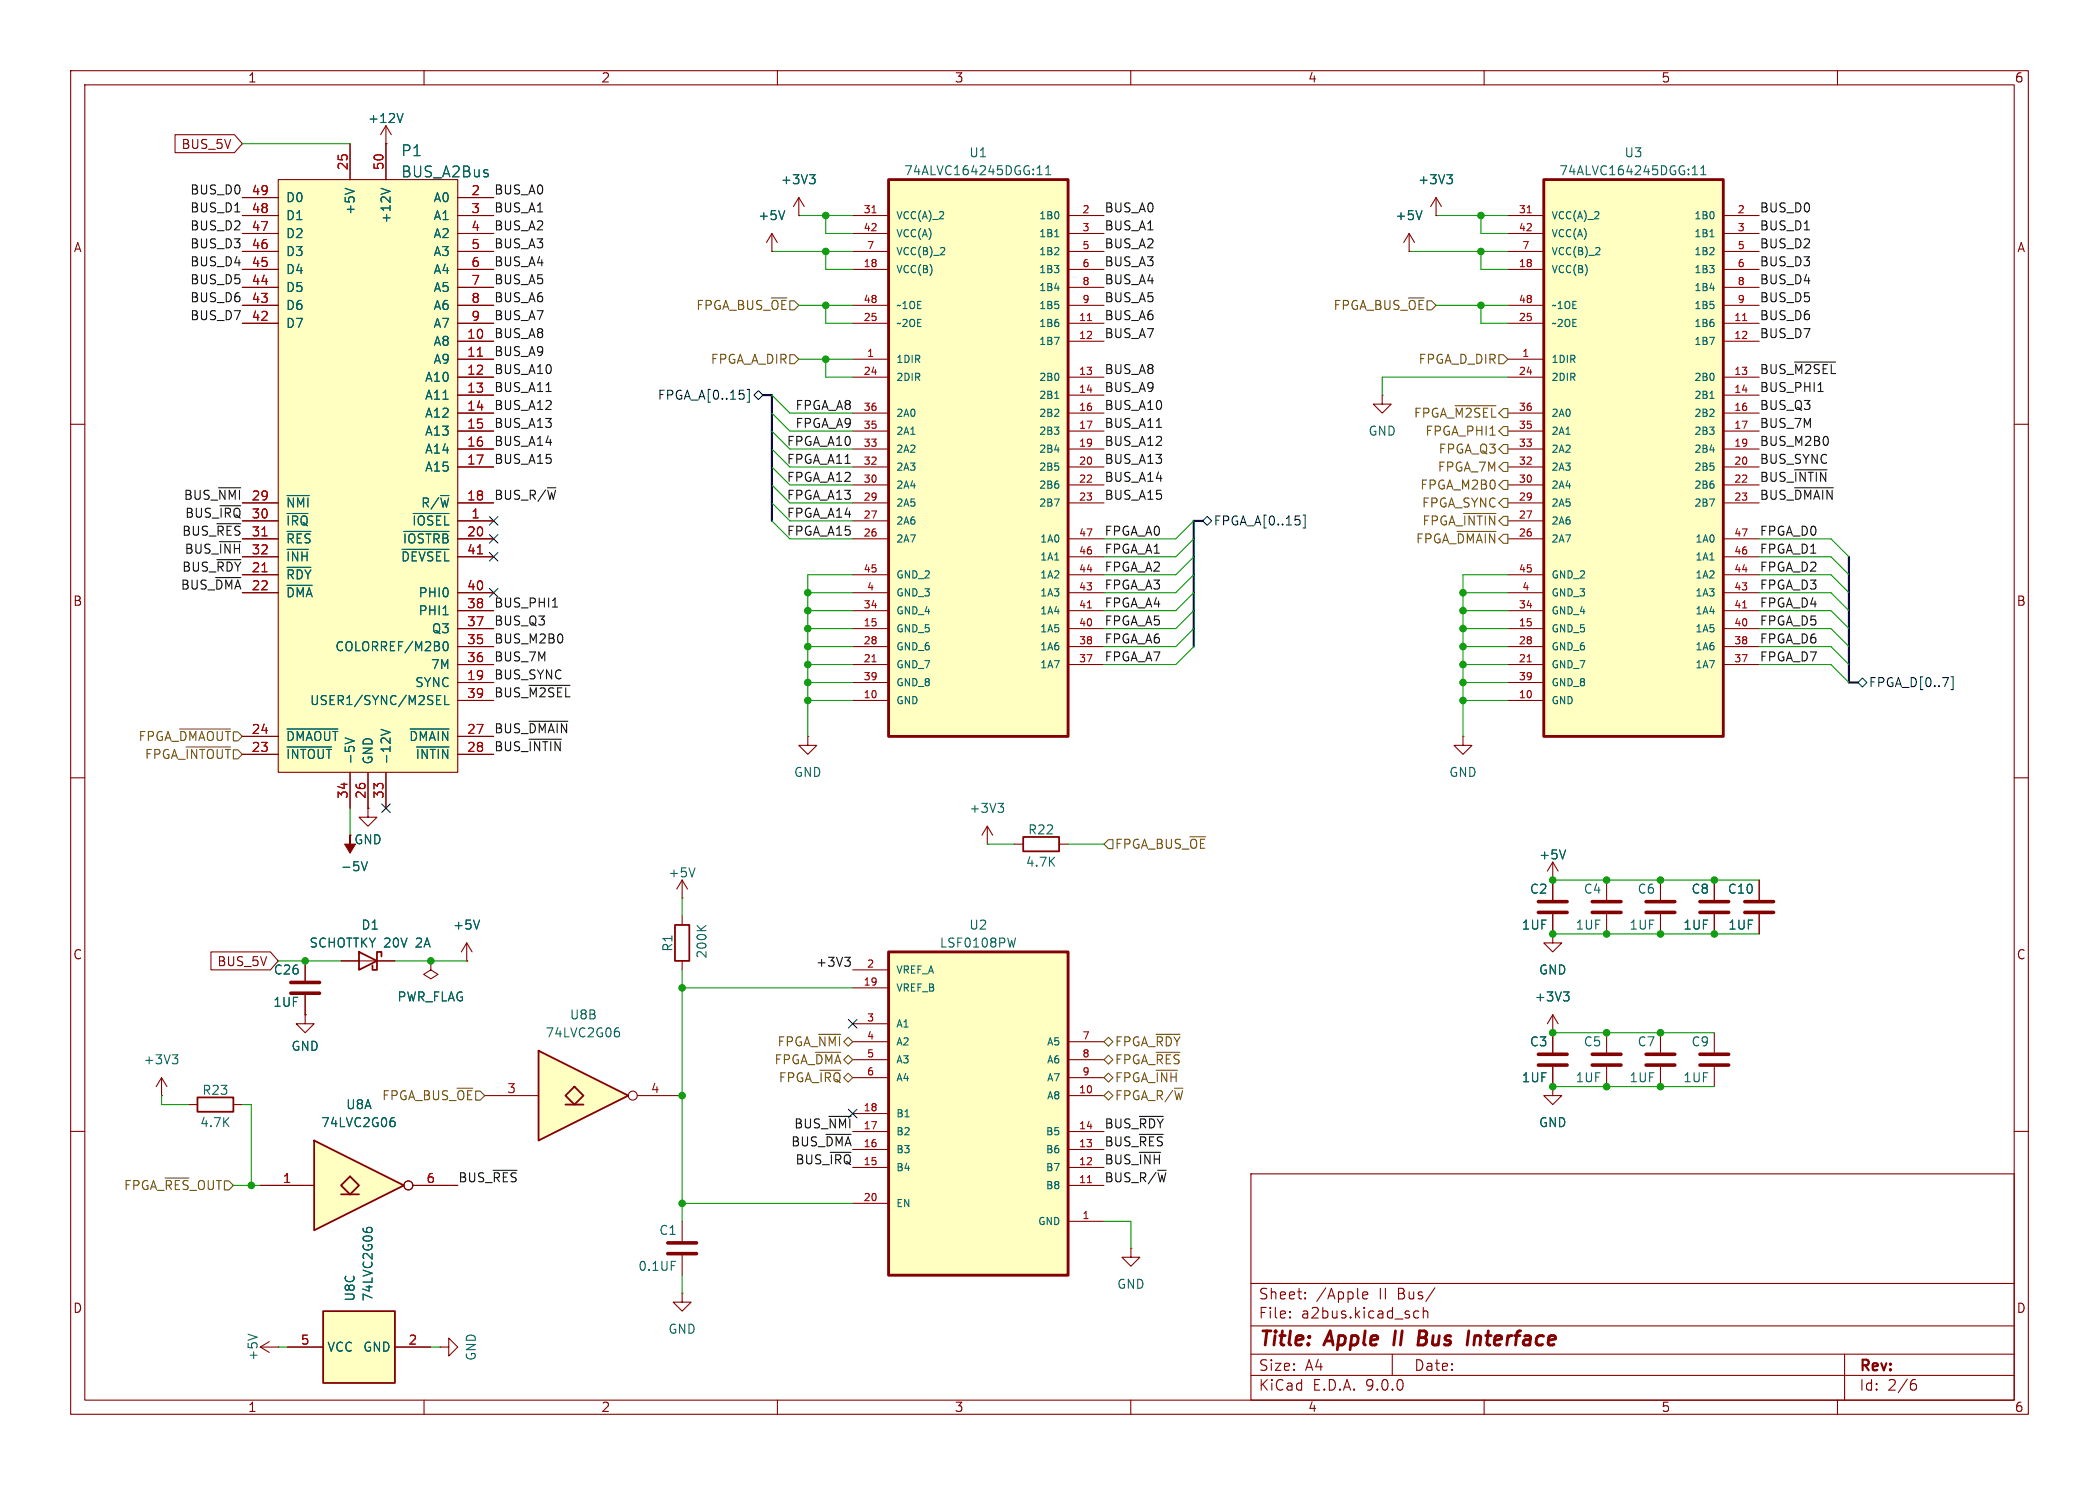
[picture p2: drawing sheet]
<svg xmlns="http://www.w3.org/2000/svg" width="297mm" height="210mm" viewBox="0 0 297 210" stroke-linecap="round" stroke-linejoin="round" font-family="sans-serif">
<g fill="none" stroke="#840000" stroke-width=".15">
<path d="M10 10h277v190h-277zM12 12h273v186h-273zM60 10v2M110 10v2M160 10v2M210 10v2M260 10v2M109.2 35.6h.1M109.2 33l-.7 1.3M109.2 33l.8 1.3M109.2 33v2.6M203.2 30.5h.1"/>
<path d="M203.2 27.9l-.8 1.3M203.2 27.9l.8 1.3M203.2 27.9v2.6M10 60h2M285 60h2M10 110h2M207 104.1v1.3h1.3l-1.3 1.3-1.3-1.3h1.3M207 104.1h.1M285 110h2M96.5 127h.1M96.5 124.5l-.7 1.2M96.5 124.5l.8 1.2"/>
<path d="M96.5 124.5v2.5M219.7 124.5v2.8M219.7 129.3v2.8M227.3 124.5v2.8M227.3 129.3v2.8M234.9 124.5v2.8M234.9 129.3v2.8M242.6 124.5v2.8M242.6 129.3v2.8M219.7 153.7v1.2h1.3l-1.3 1.3-1.3-1.3h1.3M219.7 153.7h.1M219.7 146.1h.1"/>
<path d="M219.7 143.5v5.3M219.7 150.9v2.8M219.7 143.5l-.8 1.3M219.7 143.5l.8 1.3M234.9 146.1v2.7M234.9 150.9v2.8M242.6 146.1v2.7M242.6 150.9v2.8M10 160h2M96.5 172.7v2.8M96.5 177.5v2.8M177 166h108v32h-108z"/>
<path d="M285 160h2M60 198v2M96.5 182.9v1.3h1.3l-1.3 1.2-1.3-1.2h1.3M96.5 182.9h.1M110 198v2M160 198v2M177 194.5h108M177 191.5h108M177 187.5h108M177 181.5h108M182.5 186.3h.1l-.1 .1M182.5 186.3v.1"/>
<path d="M182.5 185.5v.1M182.5 185.5h.1l-.1 .1M184.7 183.6v.1M184.7 183.6h-.1l.1 .1M184.7 182.8v.1M184.7 182.8h-.1l.1 .1M192.8 183.2l.7-.1v-.3l-.5-.1-.2 .2 .1 .7 .1 .1 .5-.1M197 191.5v3M200.2 186.3l.1 .1 .4-.1M200.2 185.5l.1-.1 .4 .1M201.4 185.5a.37 .37 0 0 1 .6 .1v.8M201.4 184.9v1.5"/>
<path d="M203 182.1l-1.3 2M210 198v2M260 198v2M261 191.5v6.5M270.6 195.7h.4l.2 .3-.1 .5-.2 .1h-.3M271 195.1l-.4 .1"/>
</g>
<path d="M197.5 188.2l-.3 2M198.4 188.2l-.2 2M200.8 189.2h.6M201.4 189.2l.3 .1M201.6 188.2h-.7l-.3 2h.8l.2-.1M201.6 189.1l-.2 .1M208.7 188.9l-.2 1.3M209.3 188.9h-.3l-.3 .2" fill="none" stroke="#840000" stroke-width=".4"/>
<g fill="none" stroke="#840000" stroke-width=".51">
<path d="M217.7 127.5h4M217.7 129h4M225.3 127.5h4.1M225.3 129h4.1M232.9 127.5h4.1M232.9 129h4.1M240.5 127.5h4.1M240.5 129h4.1M217.7 149.1h4M217.7 150.6h4M232.9 149.1h4.1M232.9 150.6h4.1"/>
<path d="M240.5 149.1h4.1M240.5 150.6h4.1M94.5 175.8h4.1M94.5 177.3h4.1"/>
</g>
<path d="M111 29.8l-.4 1.3M204.7 24.7h.8l-.4 .5M205.3 25.2l.2 .2v.3l-.2 .3M98.3 122.7l-.4 1.3M221.2 140.3h.8l-.4 .5M221.8 140.8l.2 .2v.3l-.2 .2" fill="none" stroke="#006464" stroke-width=".15"/>
<path d="M76.2 148.6l12.7 6.3-12.7 6.4z" fill="#ffffc2"/>
<path d="M80 156.2h2.5" fill="none" stroke="#ffffc2" stroke-width=".14"/>
<path d="M80 154.9l1.3-1.2 1.2 1.2-1.2 1.3z" fill="#ffffc2"/>
<path d="M50.8 134.6l2.5 1.3-2.5 1.3zM54 135.3v-.7h-.7v2.6h-.6v-.7M27.9 155.2h5.1v2h-5.1zM76.2 148.6l12.7 6.3-12.7 6.4zM80 154.9l1.3-1.2 1.2 1.2-1.2 1.3zM80 156.2h2.5" fill="none" stroke="#840000" stroke-width=".25"/>
<g fill="none" stroke="#840000" stroke-width=".15">
<path d="M48.3 135.9h7.6M61 135.9v1.3l1 .6-1 .6-1.1-.6 1.1-.6M61 135.9h.1M66 135.9h.1M66 133.4l-.7 1.2M66 133.4l.8 1.2M66 133.4v2.5M22.9 154.9h.1M22.9 152.4l-.8 1.3M22.9 152.4l.7 1.3M22.9 152.4v2.5M26.7 156.2h1.2"/>
<path d="M33 156.2h1.3M68.6 154.9h7.6M90.2 154.9h6.3"/>
<circle cx="89.5" cy="154.9" r=".63"/>
</g>
<path d="M67.9 130.1l-.5 1.3M24.4 149.2h.8l-.5 .5M24.9 149.7l.3 .2v.3l-.3 .2M87.2 145.8h.2l.3 .3-.1 .4-.4 .1M87.3 145.4h.2" fill="none" stroke="#006464" stroke-width=".15"/>
<path d="M218.4 25.4h25.4v78.7h-25.4z" fill="#ffffc2"/>
<path d="M218.4 25.4h25.4v78.7h-25.4z" fill="none" stroke="#840000" stroke-width=".41"/>
<g fill="none" stroke="#840000" stroke-width=".15">
<path d="M213.4 30.5h5M213.4 33h5M213.4 35.6h5M213.4 38.1h5M243.8 30.5h5.1M243.8 33h5.1M243.8 35.6h5.1M243.8 38.1h5.1M213.4 43.2h5M213.4 45.7h5M213.4 50.8h5M213.4 53.3h5"/>
<path d="M213.4 58.4h5M243.8 43.2h5.1M243.8 45.7h5.1M243.8 53.3h5.1M243.8 58.4h5.1M243.8 40.6h5.1M243.8 48.3h5.1M243.8 55.9h5.1M213.4 61h5M213.4 63.5h5M213.4 66h5M213.4 68.6h5"/>
<path d="M213.4 71.1h5M213.4 73.7h5M213.4 76.2h5M243.8 61h5.1M243.8 63.5h5.1M243.8 66h5.1M243.8 68.6h5.1M243.8 71.1h5.1M243.8 76.2h5.1M243.8 78.7h5.1M213.4 81.3h5M213.4 83.8h5"/>
<path d="M213.4 86.4h5M213.4 88.9h5M213.4 94h5M213.4 96.5h5M213.4 99.1h5M213.4 91.4h5M243.8 81.3h5.1M243.8 83.8h5.1M243.8 86.4h5.1M243.8 88.9h5.1M243.8 94h5.1M243.8 91.4h5.1"/>
<path d="M52.1 114.3v1.3h1.2l-1.2 1.2-1.3-1.2h1.3M52.1 114.3h.1M36.8 190.5l1.3 .8M36.8 190.5h2.6M38.1 189.7l-1.3 .8M39.4 190.5h.1M62.2 190.5h1.3v-1.3l1.3 1.3-1.3 1.3v-1.3M62.2 190.5h.1"/>
</g>
<path d="M216.1 30.1h.6M246.6 45.3h.6M216.1 93.6h.6M246.6 86h.6" fill="none" stroke="#a90000" stroke-width=".15"/>
<path d="M226.3 35.1l.1 .1-.1 .2-.6 .6h.7M239.5 24.7h.7M239.7 23.6l.1-.2v1.3M240.7 24.7h.7M240.7 23.8l.3-.4v1.3M241.9 33.5h.6M241.9 56.3h.6M241.9 79.2h.6M51.1 121.9l.5 1.2 .4-1.2M35.1 188.7l1.3 .4" fill="none" stroke="#006464" stroke-width=".15"/>
<path d="M49.5 118.1v1.3h.8l-.8 1.3-.7-1.3h.7z" fill="#840000" stroke="#840000" stroke-width=".15"/>
<path d="M44.4 161.3l12.7 6.3-12.7 6.4z" fill="#ffffc2"/>
<path d="M48.3 168.9h2.5" fill="none" stroke="#ffffc2" stroke-width=".14"/>
<path d="M49.5 166.4l1.3 1.2-1.3 1.3-1.2-1.3z" fill="#ffffc2"/>
<path d="M44.4 161.3l12.7 6.3-12.7 6.4zM48.3 168.9h2.5M49.5 166.4l1.3 1.2-1.3 1.3-1.2-1.3z" fill="none" stroke="#840000" stroke-width=".25"/>
<g fill="none" stroke="#840000" stroke-width=".15">
<path d="M36.8 167.6h7.6M58.4 167.6h6.4"/>
<circle cx="57.8" cy="167.6" r=".63"/>
</g>
<path d="M55.4 158.5h.3l.2 .3-.1 .4-.4 .1M55.5 158.1h.3" fill="none" stroke="#006464" stroke-width=".15"/>
<path d="M45.7 185.4h10.2v10.2h-10.2z" fill="#ffffc2"/>
<path d="M45.7 185.4h10.2v10.2h-10.2z" fill="none" stroke="#840000" stroke-width=".25"/>
<path d="M43.2 135.9v2.8M43.2 143.5v1.3h1.2l-1.2 1.3-1.3-1.3h1.3M43.2 143.5h.1M43.2 140.7v2.8M40.6 190.5h5.1M55.9 190.5h5.1" fill="none" stroke="#840000" stroke-width=".15"/>
<path d="M51.4 173.7v.2M51.9 174.1v-.3l.2-.2h.4l.1 .5" fill="none" stroke="#006464" stroke-width=".15"/>
<path d="M41.1 138.9h4.1M41.1 140.5h4.1" fill="none" stroke="#840000" stroke-width=".51"/>
<path d="M39.4 25.4h25.4v83.8h-25.4z" fill="#ffffc2"/>
<g fill="none" stroke="#840000" stroke-width=".15">
<path d="M54.6 17.8v7.6M54.6 17.8l-.8 1.3M54.6 17.8l.8 1.3M34.3 27.9h5.1M34.3 30.5h5.1M34.3 33h5.1M34.3 35.6h5.1M34.3 38.1h5.1M39.4 25.4h25.4v83.8h-25.4zM49.5 20.3v5.1M54.6 20.3h.1M64.8 27.9h5"/>
<path d="M64.8 30.5h5M64.8 33h5M64.8 35.6h5M64.8 38.1h5M34.3 40.6h5.1M34.3 43.2h5.1M34.3 45.7h5.1M64.8 40.6h5M64.8 43.2h5M64.8 45.7h5M64.8 48.3h5M64.8 50.8h5"/>
<path d="M64.8 53.3h5M64.8 55.9h5M64.8 58.4h5M34.3 71.1h5.1M34.3 73.7h5.1M34.3 76.2h5.1M34.3 78.7h5.1M64.8 71.1h5M64.8 73.7h5M64.8 76.2h5M64.8 78.7h5M64.8 61h5"/>
<path d="M64.8 63.5h5M64.8 66h5M34.3 81.3h5.1M34.3 83.8h5.1M64.8 83.8h5M64.8 86.4h5M64.8 88.9h5M64.8 91.4h5M64.8 94h5M64.8 96.5h5M64.8 99.1h5M34.3 104.1h5.1"/>
<path d="M34.3 106.7h5.1M49.5 109.2v5.1M52.1 109.2v5.1M54.6 109.2v5.1M64.8 104.1h5M64.8 106.7h5M96.5 129.5v1.3M96.5 135.9v1.3"/>
</g>
<g fill="none" stroke="#006464" stroke-width=".15">
<path d="M57 16.1l-.4 1.2M48.8 26.6l1.3 .5M53.9 26.6l1.3 .5M40.6 70.1h3.1M40.6 72.6h3M40.6 75.2h3.4M40.6 77.7h3M56.9 77.7h6.6M57.1 75.2h6.4M58.5 72.6h5M40.6 80.2h3.4M40.6 82.8h3.6"/>
<path d="M61.8 99h.4M61.8 99.6h.6M61.8 98.4h.6M62.7 86.9h.7M62.8 90.9l.2-.2a.69 .69 0 0 1 .3 1.2l-.2 .1-.3-.1M62.9 98.4v1.2h.6M40.6 103.1h7.2M40.6 105.6h6.3M53.9 103.1l1.3 .5-1.3 .4M58 103.1h5.5M58.9 105.6h4.6M98.6 130.9l.7 .7"/>
<path d="M99.9 130.9l-.7 .5"/>
</g>
<path d="M67.6 50.4h.7M37.1 75.8h.7M67.6 78.3h.7M37.1 80.9h.7" fill="none" stroke="#a90000" stroke-width=".15"/>
<path d="M95.5 130.8h2v5.1h-2z" fill="none" stroke="#840000" stroke-width=".25"/>
<path d="M125.7 134.6h25.4v45.7h-25.4z" fill="#ffffc2"/>
<path d="M125.7 134.6h25.4v45.7h-25.4z" fill="none" stroke="#840000" stroke-width=".41"/>
<g fill="none" stroke="#840000" stroke-width=".15">
<path d="M113 30.5h.1M113 27.9l-.7 1.3M113 27.9l.8 1.3M113 27.9v2.6M199.4 35.6h.1M199.4 33l-.8 1.3M199.4 33l.8 1.3M199.4 33v2.6M195.6 55.9v1.3h1.2l-1.2 1.2-1.3-1.2h1.3M195.6 55.9h.1M114.3 104.1v1.3h1.3l-1.3 1.3-1.3-1.3h1.3M114.3 104.1h.1"/>
<path d="M139.7 119.4h.1M139.7 116.8l-.8 1.3M139.7 116.8l.8 1.3M139.7 116.8v2.6M143.5 119.4h1.3M149.9 119.4h1.2M120.6 137.2h5.1M120.6 139.7h5.1M219.7 132.1v1.3h1.3l-1.3 1.2-1.3-1.2h1.3M219.7 132.1h.1M219.7 124.5h.1M219.7 121.9l-.8 1.3"/>
<path d="M219.7 121.9l.8 1.3M219.7 121.9v2.6M248.9 124.5v2.8M248.9 129.3v2.8M120.6 144.8h5.1M120.6 147.3h5.1M120.6 149.9h5.1M120.6 152.4h5.1M120.6 157.5h5.1M151.1 147.3h5.1M151.1 149.9h5.1M151.1 152.4h5.1"/>
<path d="M151.1 154.9h5.1M227.3 146.1v2.7M227.3 150.9v2.8M120.6 160h5.1M120.6 162.6h5.1M120.6 165.1h5.1M120.6 170.2h5.1M151.1 160h5.1M151.1 162.6h5.1M151.1 165.1h5.1M151.1 167.6h5.1M151.1 172.7h5.1"/>
<path d="M160 176.5v1.3h1.3l-1.3 1.3-1.3-1.3h1.3M160 176.5h.1"/>
</g>
<path d="M153.9 167.3h.5" fill="none" stroke="#a90000" stroke-width=".15"/>
<path d="M114.5 24.7h.8l-.4 .5M115.1 25.2l.2 .2v.3l-.2 .3M201.2 29.8l-.4 1.3M141.2 113.6h.8l-.4 .5M141.8 114.1l.2 .2v.3l-.2 .3M143.7 132.7l-.3 1.2M221.5 120.2l-.4 1.3" fill="none" stroke="#006464" stroke-width=".15"/>
<path d="M246.9 127.5h4.1M246.9 129h4.1M225.3 149.1h4.1M225.3 150.6h4.1" fill="none" stroke="#840000" stroke-width=".51"/>
<path d="M144.8 118.4h5.1v2h-5.1z" fill="none" stroke="#840000" stroke-width=".25"/>
<path d="M125.7 25.4h25.4v78.7h-25.4z" fill="#ffffc2"/>
<path d="M125.7 25.4h25.4v78.7h-25.4z" fill="none" stroke="#840000" stroke-width=".41"/>
<g fill="none" stroke="#840000" stroke-width=".15">
<path d="M24.8 19h8.4l1.1 1.3-1.1 1.3h-8.4zM34.3 30.5h5.1M34.3 33h5.1M34.3 35.6h5.1M34.3 38.1h5.1M34.3 27.9h5.1M49.5 20.3v5.1M54.6 20.3h.1M54.6 20.3v5.1M64.8 30.5h5M64.8 33h5M64.8 35.6h5"/>
<path d="M64.8 38.1h5M64.8 27.9h5M109.2 35.6h.1M113 30.5h.1M120.6 30.5h5.1M120.6 33h5.1M120.6 35.6h5.1M120.6 38.1h5.1M151.1 30.5h5.1M151.1 33h5.1M151.1 35.6h5.1M151.1 38.1h5.1"/>
<path d="M199.4 35.6h.1M203.2 30.5h.1M34.3 43.2h5.1M34.3 45.7h5.1M34.3 40.6h5.1M64.8 43.2h5M64.8 45.7h5M64.8 50.8h5M64.8 53.3h5M64.8 58.4h5M64.8 40.6h5M64.8 48.3h5"/>
<path d="M64.8 55.9h5M120.6 43.2h5.1M120.6 45.7h5.1M120.6 50.8h5.1M120.6 53.3h5.1M120.6 58.4h5.1M151.1 43.2h5.1M151.1 45.7h5.1M151.1 53.3h5.1M151.1 58.4h5.1M151.1 40.6h5.1M151.1 48.3h5.1"/>
<path d="M151.1 55.9h5.1M34.3 71.1h5.1M34.3 73.7h5.1M34.3 76.2h5.1M34.3 78.7h5.1M64.8 61h5M64.8 63.5h5M64.8 66h5M64.8 71.1h5M64.8 73.7h5M64.8 76.2h5M64.8 78.7h5"/>
<path d="M120.6 61h5.1M120.6 63.5h5.1M120.6 66h5.1M120.6 68.6h5.1M120.6 71.1h5.1M120.6 73.7h5.1M120.6 76.2h5.1M151.1 61h5.1M151.1 63.5h5.1M151.1 66h5.1M151.1 68.6h5.1M151.1 71.1h5.1"/>
<path d="M151.1 76.2h5.1M151.1 78.7h5.1M34.3 81.3h5.1M34.3 83.8h5.1M64.8 83.8h5M64.8 86.4h5M64.8 88.9h5M64.8 94h5M64.8 96.5h5M64.8 99.1h5M64.8 91.4h5M120.6 81.3h5.1"/>
<path d="M120.6 83.8h5.1M120.6 86.4h5.1M120.6 88.9h5.1M120.6 94h5.1M120.6 96.5h5.1M120.6 99.1h5.1M120.6 91.4h5.1M151.1 81.3h5.1M151.1 83.8h5.1M151.1 86.4h5.1M151.1 88.9h5.1M151.1 94h5.1"/>
<path d="M151.1 91.4h5.1M34.3 104.1h5.1M34.3 106.7h5.1M49.5 109.2v5.1M52.1 114.3h.1M52.1 109.2v5.1M54.6 109.2v5.1M64.8 104.1h5M64.8 106.7h5M29.8 134.6h8.5l1.1 1.3-1.1 1.3h-8.5zM43.2 135.9v2.8M48.3 135.9h2.5"/>
<path d="M53.3 135.9h2.6M61 135.9h.1M66 135.9h.1M219.7 124.5h.1M219.7 132.1h.1M219.7 124.5v2.8M219.7 129.3v2.8M242.6 124.5v2.8M242.6 129.3v2.8M248.9 124.5v2.8M248.9 129.3v2.8M43.2 143.5h.1"/>
<path d="M43.2 140.7v2.8M219.7 146.1h.1M219.7 153.7h.1M219.7 146.1v2.7M219.7 150.9v2.8M36.8 167.6h7.6M58.4 167.6h6.4M40.6 190.5h5.1M55.9 190.5h5.1"/>
<circle cx="57.8" cy="167.6" r=".63"/>
</g>
<path d="M123.4 30.1h.6M67.6 50.4h.7M153.9 45.3h.5M37.1 75.8h.7M67.6 78.3h.7M37.1 80.9h.7M123.4 93.6h.6M153.9 86h.5" fill="none" stroke="#a90000" stroke-width=".15"/>
<g fill="none" stroke="#006464" stroke-width=".15">
<path d="M57 16.1l-.4 1.2M48.8 26.6l1.3 .5M53.9 26.6l1.3 .5M111 29.8l-.4 1.3M114.5 24.7h.8l-.4 .5M115.1 25.2l.2 .2v.3l-.2 .3M133.6 35.1l.1 .1-.1 .2-.6 .6h.7M146.7 24.7h.8M147 23.6l.1-.2v1.3M148 24.7h.7M148 23.8l.3-.4v1.3M149.2 33.5h.6"/>
<path d="M201.2 29.8l-.4 1.3M204.7 24.7h.8l-.4 .5M205.3 25.2l.2 .2v.3l-.2 .3M149.2 56.3h.6M40.6 70.1h3.1M40.6 72.6h3M40.6 75.2h3.4M40.6 77.7h3M56.9 77.7h6.6M57.1 75.2h6.4M58.5 72.6h5M149.2 79.2h.6"/>
<path d="M40.6 80.2h3.4M40.6 82.8h3.6M61.8 99h.4M61.8 99.6h.6M61.8 98.4h.6M62.7 86.9h.7M62.8 90.9l.2-.2a.69 .69 0 0 1 .3 1.2l-.2 .1-.3-.1M62.9 98.4v1.2h.6M40.6 103.1h7.2M40.6 105.6h6.3M53.9 103.1l1.3 .5-1.3 .4M58 103.1h5.5"/>
<path d="M58.9 105.6h4.6M51.1 121.9l.5 1.2 .4-1.2M67.9 130.1l-.5 1.3M221.5 120.2l-.4 1.3M55.4 158.5h.3l.2 .3-.1 .4-.4 .1M55.5 158.1h.3M221.2 140.3h.8l-.4 .5M221.8 140.8l.2 .2v.3l-.2 .2M51.4 173.7v.2M51.9 174.1v-.3l.2-.2h.4l.1 .5"/>
</g>
<g fill="none" stroke="#725600" stroke-width=".15">
<path d="M111.8 50.2h.6l.6 .6-.6 .6h-.6zM205.9 57.4h5.8M212.1 50.2h.6l.7 .6-.7 .6h-.6zM206.2 75.2h5.5M207.1 72.6h4.6M212.7 67.9h.7v1.3h-.7l-.6-.6zM212.7 65.4h.7v1.3h-.7l-.6-.7zM212.7 60.3h.7v1.3h-.7l-.6-.6zM212.7 70.5h.7v1.3h-.7l-.6-.7zM212.7 62.9h.7v1.2h-.7l-.6-.6zM25.4 103.1h7.2M26.3 105.6h6.3"/>
<path d="M156.8 118.7h.7v1.3h-.7l-.6-.6zM115.4 148.8h3.6M115.8 146.3h3.2M116 151.4h3M156.2 147.3l.6-.6 .7 .6-.7 .7zM156.2 154.9l.6-.6 .7 .6-.7 .7zM156.2 149.9l.6-.7 .7 .7-.7 .6zM156.2 152.4l.6-.6 .7 .6-.7 .6zM163.6 151.4h3M163.6 146.3h3.4M163.6 148.8h3.4M23.4 166.6h3.3"/>
</g>
<g fill="none" stroke="#000084" stroke-width=".15">
<path d="M105.7 55.1h.3v1.8h-.3M106.7 55.9l.6-.7 .6 .7-.6 .6zM69.2 73.1l1.3 1.2M69.2 75.6l1.3 1.2M69.2 78.1l1.3 1.2M70.5 73.1l-1.3 1.2M70.5 75.6l-1.3 1.2M70.5 78.1l-1.3 1.2M170.2 73.7l.6-.7 .6 .7-.6 .6zM184.4 72.8h.3v1.9h-.3M69.2 83.2l1.3 1.2M70.5 83.2l-1.3 1.2"/>
<path d="M262.9 96.5l.6-.6 .7 .6-.7 .7zM276.1 95.7h.3v1.8h-.3M54 113.7l1.2 1.2M55.2 113.7l-1.2 1.2M120 156.9l1.3 1.2M120 144.2l1.3 1.2M121.3 156.9l-1.3 1.2M121.3 144.2l-1.3 1.2"/>
</g>
<g fill="none" stroke="#0f0f0f" stroke-width=".15">
<path d="M77.3 55.4h.7M253.9 51.2h5.8M257.2 55.4h.8M30.7 79.1h3.4M30.7 74.1h3.4M30.9 69h3.2M31.1 76.6h3M31.1 71.5h3M163.6 60.4h.8M253.9 69h5.5M253.9 66.4h4.6M30.5 81.7h3.6"/>
<path d="M74.9 96.9h5.7M78.2 85.8h.7M74.9 102h5.4M74.9 104.5h4.5M119.5 135.4h.8l-.4 .5M120.1 135.9l.2 .2v.3l-.2 .2M117.3 157.9h3.1M161.2 157.9h3.4M69.8 165.5h3.3M116.9 160.4h3.5M117.5 163h2.9M161.2 163h3"/>
<path d="M161.2 160.4h3.4"/>
</g>
<path d="M107.9 55.9h1.3v17.8M170.2 73.7h-1.3v17.7M261.6 78.7v17.8h1.3" fill="none" stroke="#000084" stroke-width=".3"/>
<g fill="none" stroke="#009600" stroke-width=".15">
<path d="M34.3 20.3h15.2M109.2 35.6h11.4M113 30.5h7.6M116.8 30.5v2.5h3.8M116.8 35.6v2.5h3.8M199.4 35.6h14M203.2 30.5h10.2M209.5 30.5v2.5h3.9M209.5 35.6v2.5h3.9M109.2 58.4l2.6 2.6h8.8M109.2 55.9l2.6 2.5h8.8M113 43.2h7.6"/>
<path d="M113 50.8h7.6M116.8 50.8v2.5h3.8M116.8 43.2v2.5h3.8M203.2 43.2h10.2M209.5 43.2v2.5h3.9M213.4 53.3h-17.8v2.6M109.2 73.7l2.6 2.5h8.8M109.2 71.1l2.6 2.6h8.8M109.2 63.5l2.6 2.5h8.8M109.2 61l2.6 2.5h8.8M109.2 68.6l2.6 2.5h8.8M109.2 66l2.6 2.6h8.8"/>
<path d="M168.9 78.7l-2.5 2.6h-10.2M168.9 73.7l-2.5 2.5h-10.2M168.9 76.2l-2.5 2.5h-10.2M248.9 76.2h10.2l2.5 2.5M248.9 78.7h10.2l2.5 2.6M114.3 88.9h6.3M114.3 99.1h6.3M114.3 91.4h6.3M114.3 96.5h6.3M114.3 94h6.3M114.3 86.4h6.3M114.3 83.8h6.3"/>
<path d="M120.6 81.3h-6.3v22.8M168.9 86.4l-2.5 2.5h-10.2M168.9 88.9l-2.5 2.5h-10.2M168.9 91.4l-2.5 2.6h-10.2M168.9 83.8l-2.5 2.6h-10.2M168.9 81.3l-2.5 2.5h-10.2M207 88.9h6.4M207 99.1h6.4M207 91.4h6.4M207 96.5h6.4M207 94h6.4M207 86.4h6.4"/>
<path d="M207 83.8h6.4M213.4 81.3h-6.4v22.8M248.9 88.9h10.2l2.5 2.5M248.9 91.4h10.2l2.5 2.6M248.9 94h10.2l2.5 2.5M248.9 81.3h10.2l2.5 2.5M248.9 86.4h10.2l2.5 2.5M248.9 83.8h10.2l2.5 2.6M49.5 114.3v3.8M139.7 119.4h3.8M151.1 119.4h5.1M39.4 135.9h8.9"/>
<path d="M55.9 135.9h10.1M96.5 127v2.5M96.5 137.2v35.5M96.5 139.7h24.1M219.7 124.5h29.2M219.7 132.1h29.2M22.9 154.9v1.3h3.8M34.3 156.2h1.3v11.4M219.7 146.1h22.9M219.7 153.7h22.9M33 167.6h3.8M96.5 170.2h24.1"/>
<path d="M156.2 172.7h3.8v3.8M39.4 190.5h1.2M61 190.5h1.2M96.5 180.3v2.6"/>
</g>
<g fill="#009600" stroke="#009600" stroke-width=".15">
<circle cx="114.3" cy="86.4" r=".46"/>
<circle cx="114.3" cy="88.9" r=".46"/>
<circle cx="114.3" cy="96.5" r=".46"/>
<circle cx="114.3" cy="91.4" r=".46"/>
<circle cx="114.3" cy="94" r=".46"/>
<circle cx="114.3" cy="83.8" r=".46"/>
<circle cx="116.8" cy="30.5" r=".46"/>
<circle cx="116.8" cy="50.8" r=".46"/>
<circle cx="116.8" cy="43.2" r=".46"/>
<circle cx="96.5" cy="154.9" r=".46"/>
<circle cx="96.5" cy="139.7" r=".46"/>
<circle cx="114.3" cy="99.1" r=".46"/>
<circle cx="116.8" cy="35.6" r=".46"/>
<circle cx="43.2" cy="135.9" r=".46"/>
<circle cx="35.6" cy="167.6" r=".46"/>
<circle cx="61" cy="135.9" r=".46"/>
<circle cx="96.5" cy="170.2" r=".46"/>
<circle cx="227.3" cy="146.1" r=".46"/>
<circle cx="219.7" cy="146.1" r=".46"/>
<circle cx="227.3" cy="132.1" r=".46"/>
<circle cx="242.6" cy="132.1" r=".46"/>
<circle cx="234.9" cy="124.5" r=".46"/>
<circle cx="234.9" cy="132.1" r=".46"/>
<circle cx="234.9" cy="153.7" r=".46"/>
<circle cx="234.9" cy="146.1" r=".46"/>
<circle cx="242.6" cy="124.5" r=".46"/>
<circle cx="219.7" cy="132.1" r=".46"/>
<circle cx="219.7" cy="124.5" r=".46"/>
<circle cx="227.3" cy="153.7" r=".46"/>
<circle cx="219.7" cy="153.7" r=".46"/>
<circle cx="207" cy="99.1" r=".46"/>
<circle cx="207" cy="88.9" r=".46"/>
<circle cx="207" cy="91.4" r=".46"/>
<circle cx="207" cy="86.4" r=".46"/>
<circle cx="209.5" cy="43.2" r=".46"/>
<circle cx="207" cy="96.5" r=".46"/>
<circle cx="207" cy="94" r=".46"/>
<circle cx="207" cy="83.8" r=".46"/>
<circle cx="227.3" cy="124.5" r=".46"/>
<circle cx="209.5" cy="30.5" r=".46"/>
<circle cx="209.5" cy="35.6" r=".46"/>
</g>
<g font-size="2.8" fill="#840000">
<text x="178" y="190.9">Title:</text>
<text x="187.7" y="190.9">Apple</text>
<text x="202.3" y="190.9">Bus</text>
<text x="210.1" y="190.9">Interface</text>
</g>
<g font-size="2.1" fill="#006464">
<text x="56.7" y="22.3">P1</text>
<text x="56.7" y="25.3">BUS_A2Bus</text>
</g>
<g font-size="2.1" fill="#840000">
<text x="178" y="184">Sheet:</text>
<text x="186.2" y="184">/Apple</text>
<text x="195.2" y="184">II</text>
<text x="197.9" y="184">Bus/</text>
<text x="178" y="186.7">File:</text>
<text x="184.1" y="186.7">a2bus.kicad_sch</text>
<text x="178" y="196.9">KiCad</text>
<text x="178" y="194.1">Size:</text>
<text x="184.7" y="194.1">A4</text>
<text x="185.7" y="196.9">E.D.A.</text>
<text x="193.3" y="196.9">9.0.0</text>
<text x="200" y="194.1">Date:</text>
<text x="263" y="194.3">Rev:</text>
<text x="263" y="196.9">Id:</text>
<text x="267.1" y="196.9">2/6</text>
</g>
<g font-size="1.8" fill="#840000">
<text x="35" y="11.9">1</text>
<text x="85" y="11.9">2</text>
<text x="135" y="11.9">3</text>
<text x="185" y="11.9">4</text>
<text x="235" y="11.9">5</text>
<text x="285" y="11.9">6</text>
<text x="25.6" y="21.3">BUS_5V</text>
<text x="10.3" y="35.9">A</text>
<text x="285.3" y="35.9">A</text>
<text x="10.3" y="85.9">B</text>
<text x="285.3" y="85.9">B</text>
<text x="50" y="119.6">GND</text>
<text x="10.3" y="135.9">C</text>
<text x="30.7" y="136.8">BUS_5V</text>
<text x="285.3" y="135.9">C</text>
<text x="10.3" y="185.9">D</text>
<text x="285.3" y="185.9">D</text>
<text x="35" y="199.9">1</text>
<text x="85" y="199.9">2</text>
<text x="135" y="199.9">3</text>
<text x="185" y="199.9">4</text>
<text x="235" y="199.9">5</text>
<text x="285" y="199.9">6</text>
</g>
<g font-size="1.8" fill="#006464">
<text x="52" y="17.6">+12V</text>
<text x="137.1" y="22.5">U1</text>
<text x="229.8" y="22.5">U3</text>
<text x="40.4" y="28.8">D0</text>
<text x="61.3" y="28.8">A0</text>
<text x="110.4" y="26.3">+3V3</text>
<text x="127.8" y="25">74ALVC164245DGG:11</text>
<text x="200.6" y="26.3">+3V3</text>
<text x="220.5" y="25">74ALVC164245DGG:11</text>
<text x="40.4" y="31.3">D1</text>
<text x="40.4" y="33.9">D2</text>
<text x="50.4" y="30.5" transform="rotate(-90 50.4 30.5)">+5V</text>
<text x="55.5" y="31.7" transform="rotate(-90 55.5 31.7)">+12V</text>
<text x="61.3" y="31.3">A1</text>
<text x="61.3" y="33.9">A2</text>
<text x="107.2" y="31.3">+5V</text>
<text x="197.4" y="31.3">+5V</text>
<text x="40.4" y="36.4">D3</text>
<text x="40.4" y="39">D4</text>
<text x="40.4" y="41.5">D5</text>
<text x="61.3" y="36.4">A3</text>
<text x="61.3" y="39">A4</text>
<text x="61.3" y="41.5">A5</text>
<text x="40.4" y="44">D6</text>
<text x="40.4" y="46.6">D7</text>
<text x="61.3" y="44">A6</text>
<text x="61.3" y="46.6">A7</text>
<text x="61.3" y="49.1">A8</text>
<text x="61.3" y="51.7">A9</text>
<text x="60" y="54.2">A10</text>
<text x="60" y="56.7">A11</text>
<text x="60" y="59.3">A12</text>
<text x="60" y="61.8">A13</text>
<text x="60" y="64.4">A14</text>
<text x="193.5" y="61.8">GND</text>
<text x="40.4" y="72">~{NMI}</text>
<text x="59.5" y="72">R/~{W}</text>
<text x="60" y="66.9">A15</text>
<text x="40.4" y="74.5">~{IRQ}</text>
<text x="40.4" y="77.1">~{RES}</text>
<text x="56.9" y="77.1">~{IOSTRB}</text>
<text x="58.2" y="74.5">~{IOSEL}</text>
<text x="40.4" y="79.6">~{INH}</text>
<text x="40.4" y="82.1">~{RDY}</text>
<text x="56.7" y="79.6">~{DEVSEL}</text>
<text x="40.4" y="84.7">~{DMA}</text>
<text x="59.1" y="84.7">PHI0</text>
<text x="59.1" y="87.2">PHI1</text>
<text x="61" y="89.8">Q3</text>
<text x="47.3" y="92.3">COLORREF/M2B0</text>
<text x="60.9" y="94.8">7M</text>
<text x="43.8" y="99.9">USER1/SYNC/M2SEL</text>
<text x="58.7" y="97.4">SYNC</text>
<text x="40.4" y="105">~{DMAOUT}</text>
<text x="40.4" y="107.5">~{INTOUT}</text>
<text x="57.8" y="105">~{DMAIN}</text>
<text x="58.7" y="107.5">~{INTIN}</text>
<text x="50.4" y="108.2" transform="rotate(-90 50.4 108.2)">-5V</text>
<text x="52.9" y="108.2" transform="rotate(-90 52.9 108.2)">GND</text>
<text x="55.5" y="108.2" transform="rotate(-90 55.5 108.2)">-12V</text>
<text x="112.3" y="110.1">GND</text>
<text x="205" y="110.1">GND</text>
<text x="137.1" y="115.2">+3V3</text>
<text x="145.4" y="118.2">R22</text>
<text x="48.1" y="123.4">-5V</text>
<text x="94.5" y="124.3">+5V</text>
<text x="145.1" y="122.8">4.7K</text>
<text x="217.7" y="121.7">+5V</text>
<text x="51" y="131.7">D1</text>
<text x="64" y="131.7">+5V</text>
<text x="137.1" y="131.7">U2</text>
<text x="215.2" y="131.7">1UF</text>
<text x="216.4" y="126.6">C2</text>
<text x="222.9" y="131.7">1UF</text>
<text x="224" y="126.6">C4</text>
<text x="230.5" y="131.7">1UF</text>
<text x="231.6" y="126.6">C6</text>
<text x="238.1" y="131.7">1UF</text>
<text x="239.2" y="126.6">C8</text>
<text x="244.4" y="126.6">C10</text>
<text x="244.4" y="131.7">1UF</text>
<text x="43.7" y="134.2">SCHOTTKY 20V</text>
<text x="59" y="134.2">2A</text>
<text x="95.4" y="134.7" transform="rotate(-90 95.4 134.7)">R1</text>
<text x="100.2" y="135.6" transform="rotate(-90 100.2 135.6)">200K</text>
<text x="132.9" y="134.2">LSF0108PW</text>
<text x="38.6" y="142.6">1UF</text>
<text x="38.6" y="138">C26</text>
<text x="56.1" y="141.8">PWR_FLAG</text>
<text x="217.1" y="141.8">+3V3</text>
<text x="217.7" y="138">GND</text>
<text x="41.1" y="148.8">GND</text>
<text x="77.1" y="146.9">74LVC2G06</text>
<text x="80.5" y="144.4">U8B</text>
<text x="216.4" y="148.2">C3</text>
<text x="224" y="148.2">C5</text>
<text x="231.6" y="148.2">C7</text>
<text x="239.2" y="148.2">C9</text>
<text x="20.2" y="150.7">+3V3</text>
<text x="28.5" y="155">R23</text>
<text x="215.2" y="153.3">1UF</text>
<text x="222.9" y="153.3">1UF</text>
<text x="230.5" y="153.3">1UF</text>
<text x="238.1" y="153.3">1UF</text>
<text x="28.2" y="159.6">4.7K</text>
<text x="45.3" y="159.6">74LVC2G06</text>
<text x="48.9" y="157.1">U8A</text>
<text x="217.7" y="159.6">GND</text>
<text x="90.2" y="179.9">0.1UF</text>
<text x="93.2" y="174.9">C1</text>
<text x="50.4" y="184.1" transform="rotate(-90 50.4 184.1)">U8C</text>
<text x="52.9" y="184.1" transform="rotate(-90 52.9 184.1)">74LVC2G06</text>
<text x="158" y="182.5">GND</text>
<text x="46.2" y="191.4">VCC</text>
<text x="51.3" y="191.4">GND</text>
<text x="94.5" y="188.8">GND</text>
<text x="36.7" y="192.5" transform="rotate(-90 36.7 192.5)">+5V</text>
<text x="67.5" y="192.5" transform="rotate(-90 67.5 192.5)">GND</text>
</g>
<g font-size="1.8" fill="#0f0f0f">
<text x="26.8" y="27.6">BUS_D0</text>
<text x="69.8" y="27.6">BUS_A0</text>
<text x="26.8" y="30.1">BUS_D1</text>
<text x="26.8" y="32.7">BUS_D2</text>
<text x="26.8" y="35.2">BUS_D3</text>
<text x="69.8" y="32.7">BUS_A2</text>
<text x="69.8" y="30.1">BUS_A1</text>
<text x="69.8" y="35.2">BUS_A3</text>
<text x="156.2" y="30.1">BUS_A0</text>
<text x="156.2" y="35.2">BUS_A2</text>
<text x="156.2" y="32.7">BUS_A1</text>
<text x="248.9" y="32.7">BUS_D1</text>
<text x="248.9" y="30.1">BUS_D0</text>
<text x="248.9" y="35.2">BUS_D2</text>
<text x="26.8" y="37.8">BUS_D4</text>
<text x="26.8" y="40.3">BUS_D5</text>
<text x="69.8" y="40.3">BUS_A5</text>
<text x="69.8" y="37.8">BUS_A4</text>
<text x="156.2" y="37.8">BUS_A3</text>
<text x="156.2" y="40.3">BUS_A4</text>
<text x="248.9" y="40.3">BUS_D4</text>
<text x="248.9" y="37.8">BUS_D3</text>
<text x="26.8" y="42.8">BUS_D6</text>
<text x="26.8" y="45.4">BUS_D7</text>
<text x="69.8" y="42.8">BUS_A6</text>
<text x="69.8" y="45.4">BUS_A7</text>
<text x="69.8" y="47.9">BUS_A8</text>
<text x="156.2" y="42.8">BUS_A5</text>
<text x="156.2" y="45.4">BUS_A6</text>
<text x="156.2" y="47.9">BUS_A7</text>
<text x="248.9" y="47.9">BUS_D7</text>
<text x="248.9" y="42.8">BUS_D5</text>
<text x="248.9" y="45.4">BUS_D6</text>
<text x="69.8" y="50.5">BUS_A9</text>
<text x="69.8" y="53">BUS_A10</text>
<text x="156.2" y="53">BUS_A8</text>
<text x="248.9" y="53">BUS_~{M2SEL}</text>
<text x="69.8" y="58.1">BUS_A12</text>
<text x="69.8" y="55.5">BUS_A11</text>
<text x="112.5" y="58.1">FPGA_A8</text>
<text x="156.2" y="55.5">BUS_A9</text>
<text x="156.2" y="58.1">BUS_A10</text>
<text x="248.9" y="55.5">BUS_PHI1</text>
<text x="248.9" y="58.1">BUS_Q3</text>
<text x="69.8" y="63.2">BUS_A14</text>
<text x="69.8" y="65.7">BUS_A15</text>
<text x="69.8" y="60.6">BUS_A13</text>
<text x="111.3" y="65.7">FPGA_A11</text>
<text x="111.3" y="63.2">FPGA_A10</text>
<text x="112.5" y="60.6">FPGA_A9</text>
<text x="156.2" y="63.2">BUS_A12</text>
<text x="156.2" y="60.6">BUS_A11</text>
<text x="156.2" y="65.7">BUS_A13</text>
<text x="248.9" y="60.6">BUS_7M</text>
<text x="248.9" y="63.2">BUS_M2B0</text>
<text x="248.9" y="65.7">BUS_SYNC</text>
<text x="25.9" y="70.8">BUS_~{NMI}29</text>
<text x="69.8" y="70.8">BUS_R/~{W}</text>
<text x="111.3" y="70.8">FPGA_A13</text>
<text x="111.3" y="68.2">FPGA_A12</text>
<text x="156.2" y="68.2">BUS_A14</text>
<text x="156.2" y="70.8">BUS_A15</text>
<text x="248.9" y="70.8">BUS_~{DMAIN}</text>
<text x="248.9" y="68.2">BUS_~{INTIN}</text>
<text x="25.7" y="75.9">BUS_~{RES}31</text>
<text x="26.1" y="73.3">BUS_~{IRQ}30</text>
<text x="111.3" y="73.3">FPGA_A14</text>
<text x="111.3" y="75.9">FPGA_A15</text>
<text x="156.2" y="75.9">FPGA_A0</text>
<text x="248.9" y="75.9">FPGA_D0</text>
<text x="25.5" y="83.5">BUS_~{DMA}22</text>
<text x="25.7" y="80.9">BUS_~{RDY}21</text>
<text x="26" y="78.4">BUS_~{INH}32</text>
<text x="156.2" y="78.4">FPGA_A1</text>
<text x="156.2" y="80.9">FPGA_A2</text>
<text x="156.2" y="83.5">FPGA_A3</text>
<text x="248.9" y="78.4">FPGA_D1</text>
<text x="248.9" y="80.9">FPGA_D2</text>
<text x="248.9" y="83.5">FPGA_D3</text>
<text x="69.8" y="88.6">BUS_Q3</text>
<text x="69.8" y="86">BUS_PHI1</text>
<text x="156.2" y="88.6">FPGA_A5</text>
<text x="156.2" y="86">FPGA_A4</text>
<text x="248.9" y="86">FPGA_D4</text>
<text x="248.9" y="88.6">FPGA_D5</text>
<text x="69.8" y="91.1">BUS_M2B0</text>
<text x="69.8" y="93.6">BUS_7M</text>
<text x="156.2" y="91.1">FPGA_A6</text>
<text x="156.2" y="93.6">FPGA_A7</text>
<text x="248.9" y="91.1">FPGA_D6</text>
<text x="248.9" y="93.6">FPGA_D7</text>
<text x="69.8" y="96.2">BUS_SYNC</text>
<text x="69.8" y="98.7">BUS_~{M2SEL}</text>
<text x="69.8" y="103.8">BUS_~{DMAIN}</text>
<text x="69.8" y="106.3">BUS_~{INTIN}</text>
<text x="115.4" y="136.8">+3V3</text>
<text x="112.3" y="159.7">BUS_~{NMI}</text>
<text x="156.2" y="159.7">BUS_~{RDY}</text>
<text x="64.8" y="167.3">BUS_~{RES}</text>
<text x="111.9" y="162.2">BUS_~{DMA}</text>
<text x="112.5" y="164.8">BUS_~{IRQ}</text>
<text x="156.2" y="167.3">BUS_R/~{W}</text>
<text x="156.2" y="164.8">BUS_~{INH}</text>
<text x="156.2" y="162.2">BUS_~{RES}</text>
</g>
<g font-size="1.8" fill="#a90000">
<text x="35.5" y="27.7">49</text>
<text x="49.3" y="24.2" transform="rotate(-90 49.3 24.2)">25</text>
<text x="54.4" y="24.2" transform="rotate(-90 54.4 24.2)">50</text>
<text x="66.6" y="27.7">2</text>
<text x="35.5" y="30.2">48</text>
<text x="35.5" y="32.8">47</text>
<text x="35.5" y="35.3">46</text>
<text x="66.6" y="30.2">3</text>
<text x="66.6" y="32.8">4</text>
<text x="66.6" y="35.3">5</text>
<text x="35.5" y="37.8">45</text>
<text x="35.5" y="40.4">44</text>
<text x="66.6" y="37.8">6</text>
<text x="66.6" y="40.4">7</text>
<text x="35.5" y="42.9">43</text>
<text x="35.5" y="45.5">42</text>
<text x="66.6" y="42.9">8</text>
<text x="66.6" y="45.5">9</text>
<text x="66" y="48">10</text>
<text x="66" y="50.5">11</text>
<text x="66" y="53.1">12</text>
<text x="66" y="55.6">13</text>
<text x="66" y="58.2">14</text>
<text x="66" y="60.7">15</text>
<text x="66" y="63.2">16</text>
<text x="66" y="65.8">17</text>
<text x="35.5" y="70.9">29</text>
<text x="66" y="70.9">18</text>
<text x="35.5" y="73.4">30</text>
<text x="35.5" y="75.9">31</text>
<text x="66" y="75.9">20</text>
<text x="66.6" y="73.4">1</text>
<text x="35.5" y="78.5">32</text>
<text x="35.5" y="81">21</text>
<text x="35.5" y="83.6">22</text>
<text x="66" y="78.5">41</text>
<text x="66" y="83.6">40</text>
<text x="66" y="86.1">38</text>
<text x="66" y="88.6">37</text>
<text x="66" y="91.2">35</text>
<text x="66" y="93.7">36</text>
<text x="66" y="96.3">19</text>
<text x="66" y="98.8">39</text>
<text x="35.5" y="103.9">24</text>
<text x="35.5" y="106.4">23</text>
<text x="66" y="103.9">27</text>
<text x="66" y="106.4">28</text>
<text x="49.3" y="113.1" transform="rotate(-90 49.3 113.1)">34</text>
<text x="51.8" y="113.1" transform="rotate(-90 51.8 113.1)">26</text>
<text x="54.4" y="113.1" transform="rotate(-90 54.4 113.1)">33</text>
<text x="71.7" y="154.7">3</text>
<text x="92" y="154.7">4</text>
<text x="39.9" y="167.4">1</text>
<text x="60.3" y="167.4">6</text>
<text x="42.5" y="190.2">5</text>
<text x="57.7" y="190.2">2</text>
</g>
<g font-size="1.8" fill="#725600">
<text x="98.4" y="44">FPGA_BUS_~{OE}</text>
<text x="188.6" y="44">FPGA_BUS_~{OE}</text>
<text x="100.5" y="51.7">FPGA_A_DIR</text>
<text x="200.6" y="51.7">FPGA_D_DIR</text>
<text x="200" y="59.3">FPGA_~{M2SEL}</text>
<text x="201.6" y="61.8">FPGA_PHI1</text>
<text x="203.5" y="64.4">FPGA_Q3</text>
<text x="200.9" y="69.4">FPGA_M2B0</text>
<text x="201.1" y="72">FPGA_SYNC</text>
<text x="203.4" y="66.9">FPGA_7M</text>
<text x="200.3" y="77.1">FPGA_~{DMAIN}</text>
<text x="201.2" y="74.5">FPGA_~{INTIN}</text>
<text x="19.5" y="105">FPGA_~{DMAOUT}</text>
<text x="20.4" y="107.5">FPGA_~{INTOUT}</text>
<text x="157.7" y="120.2">FPGA_BUS_~{OE}</text>
<text x="109.9" y="148.2">FPGA_~{NMI}</text>
<text x="157.7" y="148.2">FPGA_~{RDY}</text>
<text x="54" y="155.8">FPGA_BUS_~{OE}</text>
<text x="109.5" y="150.7">FPGA_~{DMA}</text>
<text x="110.1" y="153.3">FPGA_~{IRQ}</text>
<text x="157.7" y="155.8">FPGA_R/~{W}</text>
<text x="157.7" y="150.7">FPGA_~{RES}</text>
<text x="157.7" y="153.3">FPGA_~{INH}</text>
<text x="17.4" y="168.5">FPGA_~{RES}_OUT</text>
</g>
<g font-size="1.8" fill="#000084">
<text x="93" y="56.7">FPGA_A[0..15]</text>
<text x="171.6" y="74.5">FPGA_A[0..15]</text>
<text x="264.4" y="97.4">FPGA_D[0..7]</text>
</g>
<g font-size="1.4" fill="#a90000">
<text x="122.1" y="30.2">31</text>
<text x="122.1" y="32.8">42</text>
<text x="122.6" y="35.3">7</text>
<text x="153.1" y="30.2">2</text>
<text x="153.1" y="32.8">3</text>
<text x="153.1" y="35.3">5</text>
<text x="214.8" y="30.2">31</text>
<text x="214.8" y="32.8">42</text>
<text x="215.3" y="35.3">7</text>
<text x="245.8" y="30.2">2</text>
<text x="245.8" y="32.8">3</text>
<text x="245.8" y="35.3">5</text>
<text x="122.1" y="37.8">18</text>
<text x="153.1" y="37.8">6</text>
<text x="153.1" y="40.4">8</text>
<text x="214.8" y="37.8">18</text>
<text x="245.8" y="37.8">6</text>
<text x="245.8" y="40.4">8</text>
<text x="122.1" y="42.9">48</text>
<text x="122.1" y="45.5">25</text>
<text x="152.6" y="45.5">11</text>
<text x="153.1" y="42.9">9</text>
<text x="214.8" y="42.9">48</text>
<text x="214.8" y="45.5">25</text>
<text x="245.3" y="45.5">11</text>
<text x="245.8" y="42.9">9</text>
<text x="122.1" y="53.1">24</text>
<text x="122.6" y="50.5">1</text>
<text x="152.6" y="48">12</text>
<text x="152.6" y="53.1">13</text>
<text x="214.8" y="53.1">24</text>
<text x="215.3" y="50.5">1</text>
<text x="245.3" y="48">12</text>
<text x="245.3" y="53.1">13</text>
<text x="122.1" y="58.2">36</text>
<text x="152.6" y="55.6">14</text>
<text x="152.6" y="58.2">16</text>
<text x="214.8" y="58.2">36</text>
<text x="245.3" y="55.6">14</text>
<text x="245.3" y="58.2">16</text>
<text x="122.1" y="60.7">35</text>
<text x="122.1" y="63.2">33</text>
<text x="122.1" y="65.8">32</text>
<text x="152.6" y="60.7">17</text>
<text x="152.6" y="63.2">19</text>
<text x="152.6" y="65.8">20</text>
<text x="214.8" y="60.7">35</text>
<text x="214.8" y="63.2">33</text>
<text x="214.8" y="65.8">32</text>
<text x="245.3" y="60.7">17</text>
<text x="245.3" y="63.2">19</text>
<text x="245.3" y="65.8">20</text>
<text x="122.1" y="68.3">30</text>
<text x="122.1" y="70.9">29</text>
<text x="152.6" y="68.3">22</text>
<text x="152.6" y="70.9">23</text>
<text x="214.8" y="68.3">30</text>
<text x="214.8" y="70.9">29</text>
<text x="245.3" y="68.3">22</text>
<text x="245.3" y="70.9">23</text>
<text x="122.1" y="73.4">27</text>
<text x="122.1" y="75.9">26</text>
<text x="152.6" y="75.9">47</text>
<text x="214.8" y="73.4">27</text>
<text x="214.8" y="75.9">26</text>
<text x="245.3" y="75.9">47</text>
<text x="122.1" y="81">45</text>
<text x="122.6" y="83.6">4</text>
<text x="152.6" y="78.5">46</text>
<text x="152.6" y="81">44</text>
<text x="152.6" y="83.6">43</text>
<text x="214.8" y="81">45</text>
<text x="215.3" y="83.6">4</text>
<text x="245.3" y="78.5">46</text>
<text x="245.3" y="81">44</text>
<text x="245.3" y="83.6">43</text>
<text x="122.1" y="86.1">34</text>
<text x="122.1" y="88.6">15</text>
<text x="152.6" y="86.1">41</text>
<text x="152.6" y="88.6">40</text>
<text x="214.8" y="86.1">34</text>
<text x="214.8" y="88.6">15</text>
<text x="245.3" y="86.1">41</text>
<text x="245.3" y="88.6">40</text>
<text x="122.1" y="93.7">21</text>
<text x="122.1" y="91.2">28</text>
<text x="152.6" y="91.2">38</text>
<text x="152.6" y="93.7">37</text>
<text x="214.8" y="93.7">21</text>
<text x="214.8" y="91.2">28</text>
<text x="245.3" y="91.2">38</text>
<text x="245.3" y="93.7">37</text>
<text x="122.1" y="96.3">39</text>
<text x="122.1" y="98.8">10</text>
<text x="214.8" y="96.3">39</text>
<text x="214.8" y="98.8">10</text>
<text x="122.6" y="136.9">2</text>
<text x="122.1" y="139.4">19</text>
<text x="122.6" y="144.5">3</text>
<text x="122.6" y="147.1">4</text>
<text x="122.6" y="149.6">5</text>
<text x="153.1" y="147.1">7</text>
<text x="153.1" y="149.6">8</text>
<text x="122.6" y="152.1">6</text>
<text x="152.6" y="154.7">10</text>
<text x="153.1" y="152.1">9</text>
<text x="122.1" y="157.2">18</text>
<text x="122.1" y="159.8">17</text>
<text x="152.6" y="159.8">14</text>
<text x="122.1" y="162.3">16</text>
<text x="122.1" y="164.8">15</text>
<text x="152.6" y="162.3">13</text>
<text x="152.6" y="164.8">12</text>
<text x="152.6" y="167.4">11</text>
<text x="122.1" y="169.9">20</text>
<text x="153.1" y="172.5">1</text>
</g>
<g font-size="1.4" fill="#006464">
<text x="126.7" y="31.2">VCC(A)_2</text>
<text x="126.7" y="33.8">VCC(A)</text>
<text x="146.9" y="31.2">1B0</text>
<text x="146.9" y="33.8">1B1</text>
<text x="219.5" y="31.2">VCC(A)_2</text>
<text x="219.5" y="33.8">VCC(A)</text>
<text x="239.6" y="31.2">1B0</text>
<text x="239.6" y="33.8">1B1</text>
<text x="126.7" y="36.3">VCC(B)_2</text>
<text x="126.7" y="38.8">VCC(B)</text>
<text x="146.9" y="36.3">1B2</text>
<text x="146.9" y="38.8">1B3</text>
<text x="146.9" y="41.4">1B4</text>
<text x="219.5" y="36.3">VCC(B)_2</text>
<text x="219.5" y="38.8">VCC(B)</text>
<text x="239.6" y="36.3">1B2</text>
<text x="239.6" y="38.8">1B3</text>
<text x="239.6" y="41.4">1B4</text>
<text x="126.7" y="43.9">~1OE</text>
<text x="126.7" y="46.5">~2OE</text>
<text x="146.9" y="43.9">1B5</text>
<text x="146.9" y="46.5">1B6</text>
<text x="219.5" y="43.9">~1OE</text>
<text x="219.5" y="46.5">~2OE</text>
<text x="239.6" y="43.9">1B5</text>
<text x="239.6" y="46.5">1B6</text>
<text x="126.7" y="51.5">1DIR</text>
<text x="146.9" y="49">1B7</text>
<text x="219.5" y="51.5">1DIR</text>
<text x="239.6" y="49">1B7</text>
<text x="126.7" y="54.1">2DIR</text>
<text x="126.7" y="59.2">2A0</text>
<text x="146.9" y="54.1">2B0</text>
<text x="146.9" y="56.6">2B1</text>
<text x="146.9" y="59.2">2B2</text>
<text x="219.5" y="54.1">2DIR</text>
<text x="219.5" y="59.2">2A0</text>
<text x="239.6" y="54.1">2B0</text>
<text x="239.6" y="56.6">2B1</text>
<text x="239.6" y="59.2">2B2</text>
<text x="126.7" y="61.7">2A1</text>
<text x="126.7" y="64.2">2A2</text>
<text x="146.9" y="61.7">2B3</text>
<text x="146.9" y="64.2">2B4</text>
<text x="219.5" y="61.7">2A1</text>
<text x="219.5" y="64.2">2A2</text>
<text x="239.6" y="61.7">2B3</text>
<text x="239.6" y="64.2">2B4</text>
<text x="126.7" y="66.8">2A3</text>
<text x="126.7" y="69.3">2A4</text>
<text x="126.7" y="71.9">2A5</text>
<text x="146.9" y="66.8">2B5</text>
<text x="146.9" y="69.3">2B6</text>
<text x="146.9" y="71.9">2B7</text>
<text x="219.5" y="66.8">2A3</text>
<text x="219.5" y="69.3">2A4</text>
<text x="219.5" y="71.9">2A5</text>
<text x="239.6" y="66.8">2B5</text>
<text x="239.6" y="69.3">2B6</text>
<text x="239.6" y="71.9">2B7</text>
<text x="126.7" y="74.4">2A6</text>
<text x="126.7" y="76.9">2A7</text>
<text x="147.1" y="76.9">1A0</text>
<text x="219.5" y="74.4">2A6</text>
<text x="219.5" y="76.9">2A7</text>
<text x="239.8" y="76.9">1A0</text>
<text x="126.7" y="82">GND_2</text>
<text x="147.1" y="79.5">1A1</text>
<text x="147.1" y="82">1A2</text>
<text x="219.5" y="82">GND_2</text>
<text x="239.8" y="79.5">1A1</text>
<text x="239.8" y="82">1A2</text>
<text x="126.7" y="84.6">GND_3</text>
<text x="126.7" y="87.1">GND_4</text>
<text x="126.7" y="89.6">GND_5</text>
<text x="147.1" y="84.6">1A3</text>
<text x="147.1" y="87.1">1A4</text>
<text x="147.1" y="89.6">1A5</text>
<text x="219.5" y="84.6">GND_3</text>
<text x="219.5" y="87.1">GND_4</text>
<text x="219.5" y="89.6">GND_5</text>
<text x="239.8" y="84.6">1A3</text>
<text x="239.8" y="87.1">1A4</text>
<text x="239.8" y="89.6">1A5</text>
<text x="126.7" y="94.7">GND_7</text>
<text x="126.7" y="92.2">GND_6</text>
<text x="147.1" y="92.2">1A6</text>
<text x="147.1" y="94.7">1A7</text>
<text x="219.5" y="94.7">GND_7</text>
<text x="219.5" y="92.2">GND_6</text>
<text x="239.8" y="92.2">1A6</text>
<text x="239.8" y="94.7">1A7</text>
<text x="126.7" y="97.3">GND_8</text>
<text x="126.7" y="99.8">GND</text>
<text x="219.5" y="97.3">GND_8</text>
<text x="219.5" y="99.8">GND</text>
<text x="126.7" y="137.9">VREF_A</text>
<text x="126.7" y="140.4">VREF_B</text>
<text x="126.7" y="145.5">A1</text>
<text x="126.7" y="148.1">A2</text>
<text x="148" y="148.1">A5</text>
<text x="126.7" y="150.6">A3</text>
<text x="126.7" y="153.1">A4</text>
<text x="148" y="150.6">A6</text>
<text x="148" y="153.1">A7</text>
<text x="148" y="155.7">A8</text>
<text x="126.7" y="158.2">B1</text>
<text x="126.7" y="160.8">B2</text>
<text x="147.9" y="160.8">B5</text>
<text x="126.7" y="163.3">B3</text>
<text x="126.7" y="165.8">B4</text>
<text x="147.9" y="163.3">B6</text>
<text x="147.9" y="165.8">B7</text>
<text x="126.7" y="170.9">EN</text>
<text x="146.8" y="173.5">GND</text>
<text x="147.9" y="168.4">B8</text>
</g>
</svg>
